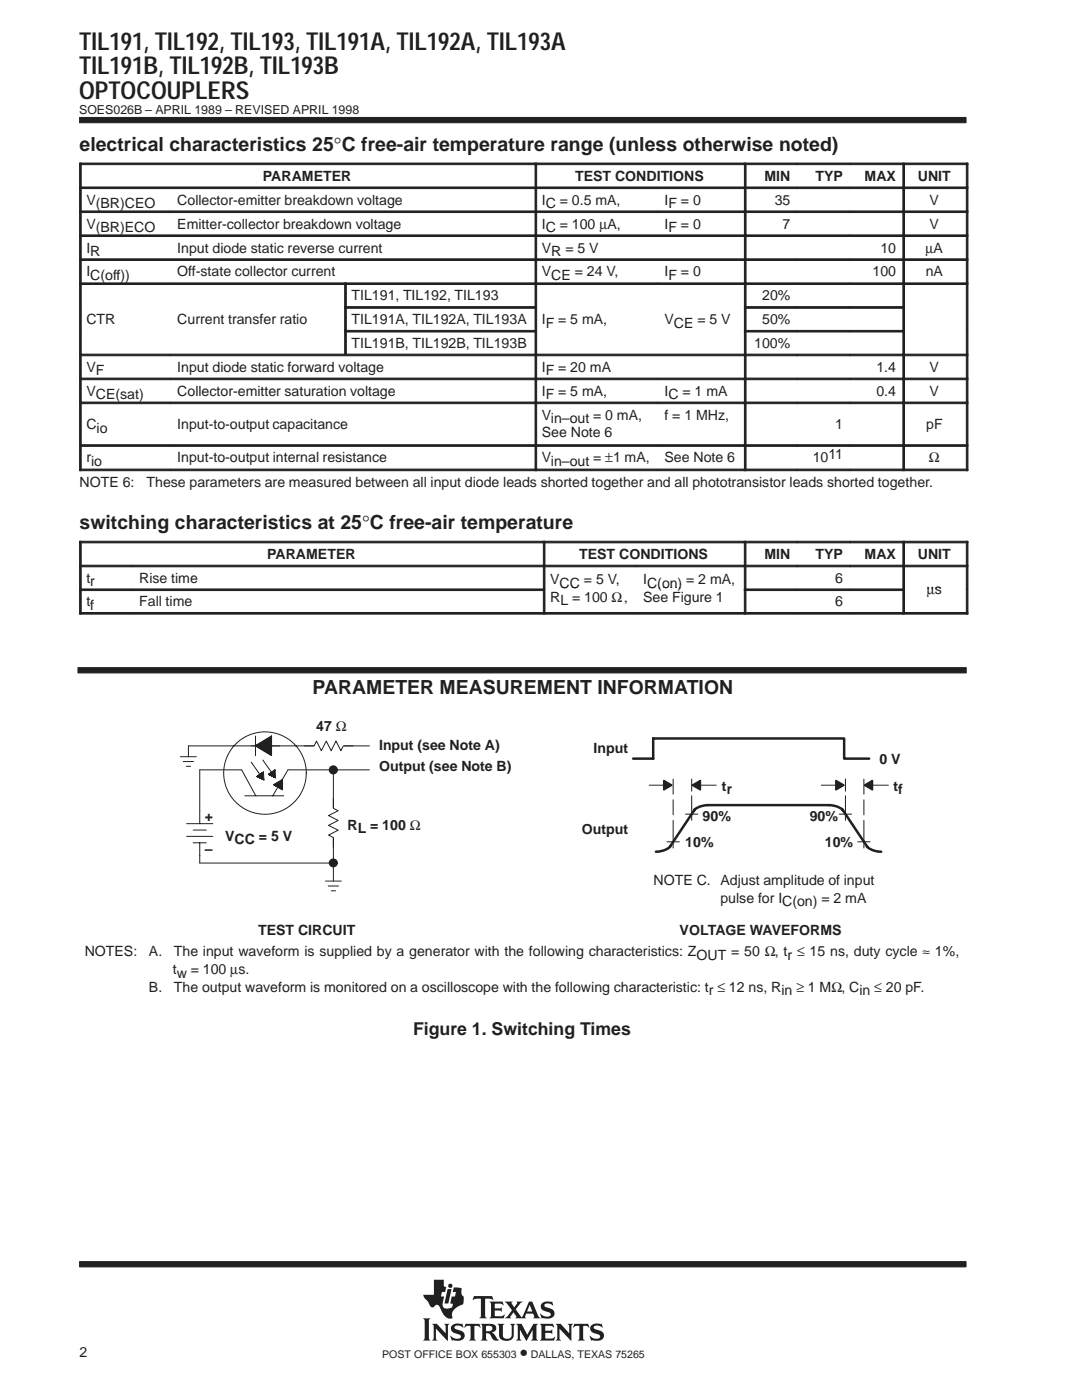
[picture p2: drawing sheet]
<svg xmlns="http://www.w3.org/2000/svg" width="216mm" height="279mm" viewBox="0 0 216 279" stroke-linecap="round" stroke-linejoin="round" font-family="sans-serif">
<g fill="#231f20" stroke="#231f20" stroke-width=".2">
<path d="M15.9 23.4h176.9v1.1h-176.9z" fill-rule="evenodd"/>
<path d="M15.9 251.8h176.9v1h-176.9z" fill-rule="evenodd"/>
</g>
<g fill="#231f20">
<path d="M89.3 257.3h.8l-.6 2.8h-.8z"/>
<path d="M95.9 264.2h2.1a.85 .85 0 0 1 1 .8 .85 .85 0 0 1-.9 .9l.4 .3 .7 1 .4 .2-.2 .1a1.11 1.11 0 0 1-1.4-.9l-.3-.4-.7-.1v1l.3 .4h-1.4l.3-.5v-2.3z" fill-rule="evenodd"/>
<path d="M100.7 259.8h1.6l-.2 .4 .5 .7 .6-.8-.1-.3h1.2l-.5 .3-.9 1.2 1 1.5a.22 .22 0 0 0 .3 0 .22 .22 0 0 0 .1-.2l1.3-2.8h.6l1.2 2.8 .4 .5-1.4-.1a.24 .24 0 0 0 .2-.1 .24 .24 0 0 0 0-.3l-.2-.4h-1.4l-.3 .6 .3 .3h-2.2l.2-.4-.5-.8-.7 .9 .2 .3h-1.3l.5-.4 1-1.2z" fill-rule="evenodd"/>
<path d="M118 264.5a2.12 2.12 0 0 1 1.9-.2l.1-.2 .3 .8-.8-.3h-.7a.35 .35 0 0 0-.3 .2 .35 .35 0 0 0 .2 .4l.5 .2a1.16 1.16 0 0 1 1.2 1.6 1.23 1.23 0 0 1-1.1 .6l-1.1-.1-.2 .1-.4-1 .9 .5 .7 .1a.47 .47 0 0 0 .6-.5 .47 .47 0 0 0-.6-.4 1.29 1.29 0 0 1-1.4-1.5z" fill-rule="evenodd"/>
<path d="M114.6 264.2h2.8l.2 .8-.5-.4h-.6l-.1 .1v2.4l.3 .4h-1.4l.3-.4v-2.4l-.1-.1h-.6l-.6 .4z" fill-rule="evenodd"/>
<path d="M107.7 264.2h2.6l.2 .8-.6-.4-1.1 .1v.9h1l.4-.3v.9l-.3-.2h-1.1v1.1h1.4l.5-.3-.2 .7h-2.8l.3-.5v-2.3z" fill-rule="evenodd"/>
<path d="M110.9 264.2h1l1.7 1.9v-1.5l-.3-.4h1l-.3 .4v3l-2.4-2.4v1.9l.3 .4h-1l.3-.4v-2.5z" fill-rule="evenodd"/>
<path d="M103 264.2h1.1l1.1 2.2 1.2-2.2h.9l-.3 .4v2.5l.4 .4h-1.4l.3-.4v-1.7l-1.3 2.2-1.3-2.3v1.8l.4 .4h-1.1l.3-.5v-2.3z" fill-rule="evenodd"/>
<path d="M90.2 264.5a2.17 2.17 0 0 1 1.9-.2l.1-.2 .3 .8-.8-.3h-.7a.36 .36 0 0 0-.3 .4 .36 .36 0 0 0 .4 .3l.3 .1a1.19 1.19 0 0 1 1.3 1.5l-.1 .1a1.23 1.23 0 0 1-1.1 .6l-1.1-.1-.2 .1-.4-1h.1a1.37 1.37 0 0 0 2.1 .2 .6 .6 0 0 0-.8-.6 1.08 1.08 0 0 1-1-.5 1.08 1.08 0 0 1 0-1.1z" fill-rule="evenodd"/>
<path d="M92.9 264.2h2.8l.2 .8-.5-.4h-.6l-.1 .1v2.4l.3 .4h-1.4l.2-.2 .1-.3v-2.3l-.7-.1-.6 .4z" fill-rule="evenodd"/>
<path d="M99.3 264.2h1.3l-.3 .3 .1 2.2 .2 .4 .8 .1a.73 .73 0 0 0 .7-.8v-1.9l-.3-.3h1l-.3 .3v2a1.56 1.56 0 0 1-1.3 1.1 1.56 1.56 0 0 1-1.5-.6l-.1-2.5z" fill-rule="evenodd"/>
<path d="M86.2 264.2h1l1.7 1.9v-1.5l-.3-.4h1.1l-.3 .3v3.1l-2.4-2.4v1.9l.3 .4h-1.1l.3-.5v-2.3z" fill-rule="evenodd"/>
<path d="M84.4 263.1h1.5l-.3 .3v3.8l.3 .3h-1.5l.3-.5v-3.4z" fill-rule="evenodd"/>
<path d="M94.6 258.7h3.6l.2 .8-.7-.3-.9 .1v3.4l.3 .4h-1.4l.3-.4v-3.4l-1-.1-.7 .2z" fill-rule="evenodd"/>
<path d="M97.7 259.8h2.6l.2 .7-.7-.3h-1.1v.9h1.1l.3-.2v.9l-.3-.2-1.1-.1v1.1l.1 .1h1.3l.5-.4 .1 .1-.2 .7h-2.8l.3-.6v-2.2z" fill-rule="evenodd"/>
<path d="M108.1 260.2l.1-.1a1.87 1.87 0 0 1 1.4-.3l.4 .1 .2-.2 .2 .8-1.1-.4a.44 .44 0 0 0-.7 .4 .44 .44 0 0 0 .6 .4 1.34 1.34 0 0 1 1.4 1.4 1.13 1.13 0 0 1-1.1 .9l-.8-.1a.37 .37 0 0 0-.6 .1l-.3-1 .1-.1 .6 .5 .8 .2a.47 .47 0 0 0 .6-.5 .47 .47 0 0 0-.5-.5h-.2a1.11 1.11 0 0 1-1.2-1.6z" fill-rule="evenodd"/>
<path d="M86.6 255.4h2v1.3l.4 .2-.2 .9h-.6l-.2 .9h.6l-.2 1.1a1.11 1.11 0 0 0 .3 1.3l.6 .1 .9-.3 .2-.7-.5-.1 .2-1.4h.7l.2-.9h-.7l.3-.9 1.5 .2v.9l.1 .5 .3 .2v1a.54 .54 0 0 1-.4 .7l-.4 .2a2.35 2.35 0 0 0-1.5 1.6v.4a.29 .29 0 0 1 .1 .3 .29 .29 0 0 1-.2 .2l-.1 .1a2.21 2.21 0 0 1-2-1.9l-.1-.1a.68 .68 0 0 0-.5-.8 .68 .68 0 0 0-.8 .4 .88 .88 0 0 1-1.1-.8l-.8-1-.2-.6h2.1z" fill-rule="evenodd"/>
<circle cx="89.9" cy="256.6" r=".43"/>
</g>
<g fill="#fff">
<path d="M105.7 260.4l.5 1.3h-1z"/>
<path d="M97 264.7l.6-.1a.56 .56 0 0 1 .7 .5 .56 .56 0 0 1-.7 .6h-.6z" fill-rule="evenodd"/>
</g>
<g fill="#231f20" stroke="#231f20" stroke-width=".2">
<path d="M51 148.8l3.2-1.9v3.9z"/>
<path d="M15.9 32.5h.3v4.8h-.3z" fill-rule="evenodd"/>
<path d="M15.9 32.5h90.8v.4h-90.8z" fill-rule="evenodd"/>
<path d="M106.8 32.5h.3v4.8h-.3z" fill-rule="evenodd"/>
<path d="M106.8 32.5h41.7v.4h-41.7z" fill-rule="evenodd"/>
<path d="M148.5 32.5h.4v4.8h-.4z" fill-rule="evenodd"/>
<path d="M148.5 32.5h10.5v.4h-10.5z" fill-rule="evenodd"/>
<path d="M159.1 32.5h10.5v.4h-10.5z" fill-rule="evenodd"/>
<path d="M169.6 32.5h10.5v.4h-10.5z" fill-rule="evenodd"/>
<path d="M180.2 32.5h.3v4.8h-.3z" fill-rule="evenodd"/>
<path d="M192.8 32.5h.3v4.8h-.3z" fill-rule="evenodd"/>
<path d="M180.2 32.5h12.9v.4h-12.9z" fill-rule="evenodd"/>
<path d="M15.9 37.3h.3v4.8h-.3z" fill-rule="evenodd"/>
<path d="M15.9 37.3h18.1v.3h-18.1z" fill-rule="evenodd"/>
<path d="M34 37.3h72.7v.3h-72.7z" fill-rule="evenodd"/>
<path d="M106.8 37.3h.3v4.8h-.3z" fill-rule="evenodd"/>
<path d="M106.8 37.3h24.4v.3h-24.4z" fill-rule="evenodd"/>
<path d="M131.2 37.3h17.3v.3h-17.3z" fill-rule="evenodd"/>
<path d="M148.5 37.3h.4v4.8h-.4z" fill-rule="evenodd"/>
<path d="M148.5 37.3h10.5v.3h-10.5z" fill-rule="evenodd"/>
<path d="M159.1 37.3h10.5v.3h-10.5z" fill-rule="evenodd"/>
<path d="M169.6 37.3h10.5v.3h-10.5z" fill-rule="evenodd"/>
<path d="M180.2 37.3h.3v4.8h-.3z" fill-rule="evenodd"/>
<path d="M192.8 37.3h.3v4.8h-.3z" fill-rule="evenodd"/>
<path d="M180.2 37.3h12.9v.3h-12.9z" fill-rule="evenodd"/>
<path d="M15.9 42.1h.3v4.8h-.3z" fill-rule="evenodd"/>
<path d="M15.9 42.1h18.1v.3h-18.1z" fill-rule="evenodd"/>
<path d="M34 42.1h72.7v.3h-72.7z" fill-rule="evenodd"/>
<path d="M106.8 42.1h.3v4.8h-.3z" fill-rule="evenodd"/>
<path d="M106.8 42.1h24.4v.3h-24.4z" fill-rule="evenodd"/>
<path d="M131.2 42.1h17.3v.3h-17.3z" fill-rule="evenodd"/>
<path d="M148.5 42.1h.4v4.8h-.4z" fill-rule="evenodd"/>
<path d="M148.5 42.1h10.5v.3h-10.5z" fill-rule="evenodd"/>
<path d="M159.1 42.1h10.5v.3h-10.5z" fill-rule="evenodd"/>
<path d="M169.6 42.1h10.5v.3h-10.5z" fill-rule="evenodd"/>
<path d="M180.2 42.1h.3v4.8h-.3z" fill-rule="evenodd"/>
<path d="M192.8 42.1h.3v4.8h-.3z" fill-rule="evenodd"/>
<path d="M180.2 42.1h12.9v.3h-12.9z" fill-rule="evenodd"/>
<path d="M15.9 46.9h.3v4.7h-.3z" fill-rule="evenodd"/>
<path d="M15.9 46.9h18.1v.3h-18.1z" fill-rule="evenodd"/>
<path d="M34 46.9h72.7v.3h-72.7z" fill-rule="evenodd"/>
<path d="M106.8 46.9h.3v4.7h-.3z" fill-rule="evenodd"/>
<path d="M106.8 46.9h41.7v.3h-41.7z" fill-rule="evenodd"/>
<path d="M148.5 46.9h.4v4.7h-.4z" fill-rule="evenodd"/>
<path d="M148.5 46.9h10.5v.3h-10.5z" fill-rule="evenodd"/>
<path d="M159.1 46.9h10.5v.3h-10.5z" fill-rule="evenodd"/>
<path d="M169.6 46.9h10.5v.3h-10.5z" fill-rule="evenodd"/>
<path d="M180.2 46.9h.3v4.7h-.3z" fill-rule="evenodd"/>
<path d="M192.8 46.9h.3v4.7h-.3z" fill-rule="evenodd"/>
<path d="M180.2 46.9h12.9v.3h-12.9z" fill-rule="evenodd"/>
<path d="M15.9 51.7h.3v4.7h-.3z" fill-rule="evenodd"/>
<path d="M15.9 51.7h18.1v.3h-18.1z" fill-rule="evenodd"/>
<path d="M34 51.7h72.7v.3h-72.7z" fill-rule="evenodd"/>
<path d="M106.8 51.7h.3v4.7h-.3z" fill-rule="evenodd"/>
<path d="M106.8 51.7h24.4v.3h-24.4z" fill-rule="evenodd"/>
<path d="M131.2 51.7h17.3v.3h-17.3z" fill-rule="evenodd"/>
<path d="M148.5 51.7h.4v4.7h-.4z" fill-rule="evenodd"/>
<path d="M148.5 51.7h10.5v.3h-10.5z" fill-rule="evenodd"/>
<path d="M159.1 51.7h10.5v.3h-10.5z" fill-rule="evenodd"/>
<path d="M169.6 51.7h10.5v.3h-10.5z" fill-rule="evenodd"/>
<path d="M180.2 51.7h.3v4.7h-.3z" fill-rule="evenodd"/>
<path d="M192.8 51.7h.3v4.7h-.3z" fill-rule="evenodd"/>
<path d="M180.2 51.7h12.9v.3h-12.9z" fill-rule="evenodd"/>
<path d="M15.9 56.5h.3v4.7h-.3z" fill-rule="evenodd"/>
<path d="M15.9 56.5h18.1v.3h-18.1z" fill-rule="evenodd"/>
<path d="M34 56.5h34.8v.3h-34.8z" fill-rule="evenodd"/>
<path d="M68.8 56.5h.3v4.7h-.3z" fill-rule="evenodd"/>
<path d="M68.8 56.5h37.9v.3h-37.9z" fill-rule="evenodd"/>
<path d="M106.8 56.5h.3v4.7h-.3z" fill-rule="evenodd"/>
<path d="M106.8 56.5h24.4v.3h-24.4z" fill-rule="evenodd"/>
<path d="M131.2 56.5h17.3v.3h-17.3z" fill-rule="evenodd"/>
<path d="M148.5 56.5h.4v4.7h-.4z" fill-rule="evenodd"/>
<path d="M148.5 56.5h10.5v.3h-10.5z" fill-rule="evenodd"/>
<path d="M159.1 56.5h10.5v.3h-10.5z" fill-rule="evenodd"/>
<path d="M169.6 56.5h10.5v.3h-10.5z" fill-rule="evenodd"/>
<path d="M180.2 56.5h.3v4.7h-.3z" fill-rule="evenodd"/>
<path d="M192.8 56.5h.3v4.7h-.3z" fill-rule="evenodd"/>
<path d="M180.2 56.5h12.9v.3h-12.9z" fill-rule="evenodd"/>
<path d="M15.9 61.2h.3v4.7h-.3z" fill-rule="evenodd"/>
<path d="M68.8 61.2h.3v4.7h-.3z" fill-rule="evenodd"/>
<path d="M68.8 61.2h37.9v.3h-37.9z" fill-rule="evenodd"/>
<path d="M106.8 61.2h.3v4.7h-.3z" fill-rule="evenodd"/>
<path d="M148.5 61.2h.4v4.7h-.4z" fill-rule="evenodd"/>
<path d="M148.5 61.2h10.5v.3h-10.5z" fill-rule="evenodd"/>
<path d="M159.1 61.2h10.5v.3h-10.5z" fill-rule="evenodd"/>
<path d="M169.6 61.2h10.5v.3h-10.5z" fill-rule="evenodd"/>
<path d="M180.2 61.2h.3v4.7h-.3z" fill-rule="evenodd"/>
<path d="M192.8 61.2h.3v4.7h-.3z" fill-rule="evenodd"/>
<path d="M15.9 65.9h.3v4.8h-.3z" fill-rule="evenodd"/>
<path d="M68.8 65.9h.3v4.8h-.3z" fill-rule="evenodd"/>
<path d="M68.8 65.9h37.9v.4h-37.9z" fill-rule="evenodd"/>
<path d="M106.8 65.9h.3v4.8h-.3z" fill-rule="evenodd"/>
<path d="M148.5 65.9h.4v4.8h-.4z" fill-rule="evenodd"/>
<path d="M148.5 65.9h10.5v.4h-10.5z" fill-rule="evenodd"/>
<path d="M159.1 65.9h10.5v.4h-10.5z" fill-rule="evenodd"/>
<path d="M169.6 65.9h10.5v.4h-10.5z" fill-rule="evenodd"/>
<path d="M180.2 65.9h.3v4.8h-.3z" fill-rule="evenodd"/>
<path d="M192.8 65.9h.3v4.8h-.3z" fill-rule="evenodd"/>
<path d="M15.9 70.7h.3v4.7h-.3z" fill-rule="evenodd"/>
<path d="M15.9 70.7h18.1v.3h-18.1z" fill-rule="evenodd"/>
<path d="M34 70.7h72.7v.3h-72.7z" fill-rule="evenodd"/>
<path d="M106.8 70.7h.3v4.7h-.3z" fill-rule="evenodd"/>
<path d="M106.8 70.7h41.7v.3h-41.7z" fill-rule="evenodd"/>
<path d="M148.5 70.7h.4v4.7h-.4z" fill-rule="evenodd"/>
<path d="M148.5 70.7h10.5v.3h-10.5z" fill-rule="evenodd"/>
<path d="M159.1 70.7h10.5v.3h-10.5z" fill-rule="evenodd"/>
<path d="M169.6 70.7h10.5v.3h-10.5z" fill-rule="evenodd"/>
<path d="M180.2 70.7h.3v4.7h-.3z" fill-rule="evenodd"/>
<path d="M192.8 70.7h.3v4.7h-.3z" fill-rule="evenodd"/>
<path d="M180.2 70.7h12.9v.3h-12.9z" fill-rule="evenodd"/>
<path d="M15.9 75.5h.3v4.7h-.3z" fill-rule="evenodd"/>
<path d="M15.9 75.5h18.1v.3h-18.1z" fill-rule="evenodd"/>
<path d="M34 75.5h72.7v.3h-72.7z" fill-rule="evenodd"/>
<path d="M106.8 75.5h.3v4.7h-.3z" fill-rule="evenodd"/>
<path d="M106.8 75.5h24.4v.3h-24.4z" fill-rule="evenodd"/>
<path d="M131.2 75.5h17.3v.3h-17.3z" fill-rule="evenodd"/>
<path d="M148.5 75.5h.4v4.7h-.4z" fill-rule="evenodd"/>
<path d="M148.5 75.5h10.5v.3h-10.5z" fill-rule="evenodd"/>
<path d="M159.1 75.5h10.5v.3h-10.5z" fill-rule="evenodd"/>
<path d="M169.6 75.5h10.5v.3h-10.5z" fill-rule="evenodd"/>
<path d="M180.2 75.5h.3v4.7h-.3z" fill-rule="evenodd"/>
<path d="M192.8 75.5h.3v4.7h-.3z" fill-rule="evenodd"/>
<path d="M180.2 75.5h12.9v.3h-12.9z" fill-rule="evenodd"/>
<path d="M15.9 80.2h.3v8.5h-.3z" fill-rule="evenodd"/>
<path d="M15.9 80.2h18.1v.4h-18.1z" fill-rule="evenodd"/>
<path d="M34 80.2h72.7v.4h-72.7z" fill-rule="evenodd"/>
<path d="M106.8 80.2h.3v8.5h-.3z" fill-rule="evenodd"/>
<path d="M106.8 80.2h24.4v.4h-24.4z" fill-rule="evenodd"/>
<path d="M131.2 80.2h17.3v.4h-17.3z" fill-rule="evenodd"/>
<path d="M148.5 80.2h.4v8.5h-.4z" fill-rule="evenodd"/>
<path d="M148.5 80.2h10.5v.4h-10.5z" fill-rule="evenodd"/>
<path d="M159.1 80.2h10.5v.4h-10.5z" fill-rule="evenodd"/>
<path d="M169.6 80.2h10.5v.4h-10.5z" fill-rule="evenodd"/>
<path d="M180.2 80.2h.3v8.5h-.3z" fill-rule="evenodd"/>
<path d="M192.8 80.2h.3v8.5h-.3z" fill-rule="evenodd"/>
<path d="M180.2 80.2h12.9v.4h-12.9z" fill-rule="evenodd"/>
<path d="M15.9 88.8h.3v5.1h-.3z" fill-rule="evenodd"/>
<path d="M15.9 88.8h18.1v.3h-18.1z" fill-rule="evenodd"/>
<path d="M15.9 93.6h18.1v.3h-18.1z" fill-rule="evenodd"/>
<path d="M34 88.8h72.7v.3h-72.7z" fill-rule="evenodd"/>
<path d="M34 93.6h72.7v.3h-72.7z" fill-rule="evenodd"/>
<path d="M106.8 88.8h.3v5.1h-.3z" fill-rule="evenodd"/>
<path d="M106.8 88.8h24.4v.3h-24.4z" fill-rule="evenodd"/>
<path d="M106.8 93.6h24.4v.3h-24.4z" fill-rule="evenodd"/>
<path d="M131.2 88.8h17.3v.3h-17.3z" fill-rule="evenodd"/>
<path d="M131.2 93.6h17.3v.3h-17.3z" fill-rule="evenodd"/>
<path d="M148.5 88.8h.4v5.1h-.4z" fill-rule="evenodd"/>
<path d="M148.5 88.8h10.5v.3h-10.5z" fill-rule="evenodd"/>
<path d="M148.5 93.6h10.5v.3h-10.5z" fill-rule="evenodd"/>
<path d="M159.1 88.8h10.5v.3h-10.5z" fill-rule="evenodd"/>
<path d="M159.1 93.6h10.5v.3h-10.5z" fill-rule="evenodd"/>
<path d="M169.6 88.8h10.5v.3h-10.5z" fill-rule="evenodd"/>
<path d="M169.6 93.6h10.5v.3h-10.5z" fill-rule="evenodd"/>
<path d="M180.2 88.8h.3v5.1h-.3z" fill-rule="evenodd"/>
<path d="M192.8 88.8h.3v5.1h-.3z" fill-rule="evenodd"/>
<path d="M180.2 88.8h12.9v.3h-12.9z" fill-rule="evenodd"/>
<path d="M180.2 93.6h12.9v.3h-12.9z" fill-rule="evenodd"/>
<path d="M15.9 108h.3v4.8h-.3z" fill-rule="evenodd"/>
<path d="M15.9 108h92.5v.3h-92.5z" fill-rule="evenodd"/>
<path d="M108.4 108h.3v4.8h-.3z" fill-rule="evenodd"/>
<path d="M108.4 108h40.1v.3h-40.1z" fill-rule="evenodd"/>
<path d="M148.5 108h.3v4.8h-.3z" fill-rule="evenodd"/>
<path d="M148.5 108h10.5v.3h-10.5z" fill-rule="evenodd"/>
<path d="M159.1 108h10.5v.3h-10.5z" fill-rule="evenodd"/>
<path d="M169.6 108h10.5v.3h-10.5z" fill-rule="evenodd"/>
<path d="M180.2 108h.3v4.8h-.3z" fill-rule="evenodd"/>
<path d="M192.8 108h.3v4.8h-.3z" fill-rule="evenodd"/>
<path d="M180.2 108h12.9v.3h-12.9z" fill-rule="evenodd"/>
<path d="M15.9 112.8h.3v4.7h-.3z" fill-rule="evenodd"/>
<path d="M15.9 112.8h10.5v.3h-10.5z" fill-rule="evenodd"/>
<path d="M26.4 112.8h82v.3h-82z" fill-rule="evenodd"/>
<path d="M108.4 112.8h.3v4.7h-.3z" fill-rule="evenodd"/>
<path d="M108.4 112.8h18.6v.3h-18.6z" fill-rule="evenodd"/>
<path d="M127 112.8h21.5v.3h-21.5z" fill-rule="evenodd"/>
<path d="M148.5 112.8h.3v4.7h-.3z" fill-rule="evenodd"/>
<path d="M148.5 112.8h10.5v.3h-10.5z" fill-rule="evenodd"/>
<path d="M159.1 112.8h10.5v.3h-10.5z" fill-rule="evenodd"/>
<path d="M169.6 112.8h10.5v.3h-10.5z" fill-rule="evenodd"/>
<path d="M180.2 112.8h.3v4.7h-.3z" fill-rule="evenodd"/>
<path d="M192.8 112.8h.3v4.7h-.3z" fill-rule="evenodd"/>
<path d="M180.2 112.8h12.9v.3h-12.9z" fill-rule="evenodd"/>
<path d="M15.9 117.5h.3v5.1h-.3z" fill-rule="evenodd"/>
<path d="M15.9 117.5h10.5v.4h-10.5z" fill-rule="evenodd"/>
<path d="M15.9 122.2h10.5v.4h-10.5z" fill-rule="evenodd"/>
<path d="M26.4 117.5h82v.4h-82z" fill-rule="evenodd"/>
<path d="M26.4 122.2h82v.4h-82z" fill-rule="evenodd"/>
<path d="M108.4 117.5h.3v5.1h-.3z" fill-rule="evenodd"/>
<path d="M108.4 122.2h18.6v.4h-18.6z" fill-rule="evenodd"/>
<path d="M127 122.2h21.5v.4h-21.5z" fill-rule="evenodd"/>
<path d="M148.5 117.5h.3v5.1h-.3z" fill-rule="evenodd"/>
<path d="M148.5 117.5h10.5v.4h-10.5z" fill-rule="evenodd"/>
<path d="M148.5 122.2h10.5v.4h-10.5z" fill-rule="evenodd"/>
<path d="M159.1 117.5h10.5v.4h-10.5z" fill-rule="evenodd"/>
<path d="M159.1 122.2h10.5v.4h-10.5z" fill-rule="evenodd"/>
<path d="M169.6 117.5h10.5v.4h-10.5z" fill-rule="evenodd"/>
<path d="M169.6 122.2h10.5v.4h-10.5z" fill-rule="evenodd"/>
<path d="M180.2 117.5h.3v5.1h-.3z" fill-rule="evenodd"/>
<path d="M192.8 117.5h.3v5.1h-.3z" fill-rule="evenodd"/>
<path d="M180.2 122.2h12.9v.4h-12.9z" fill-rule="evenodd"/>
<path d="M15.6 133.2h177.2v1.1h-177.2z" fill-rule="evenodd"/>
<path d="M54.6 156.6l1.8 1v-2v2l-1.8-1 1.8-1v2z" fill-rule="evenodd"/>
<path d="M53.6 154.5l1.3-.8-1.3 .8 1.4 .7-1.4-.7 1.3-.8 .1 1.5z" fill-rule="evenodd"/>
<path d="M51.3 155l1.3-.9-1.3 .9 1.4 .6-1.4-.6 1.3-.9 .1 1.5z" fill-rule="evenodd"/>
</g>
<g fill="none" stroke="#231f20" stroke-width=".2">
<path d="M36 151h3.2M36.6 152h2M37.2 152.9h.8M39.9 153.6h8.3l2.8 5.2M48.8 158.8h7.8M50.1 152.1l2.1 2.9M51 146.9v3.9M51.5 148.6l-.3 .1v.3M52.4 151.7l2.1 2.9M54.2 146.9l-3.2 1.9 3.2 2v-3.9v3.9M73.7 148.9h-36.1v2.1M73.7 153.6h-16.2l-3.1 5.2"/>
<circle cx="52.9" cy="154.3" r="8.2"/>
</g>
<path d="M62.7 147.9h5.8v2h-5.8z" fill-rule="evenodd" fill="#fff"/>
<path d="M60.7 148.9h2l.5-1 .9 1.9 1-1.9 1 1.9 .9-1.9 1 1.9 .5-.9h1.9M66.5 153.6v22.2" fill="none" stroke="#231f20" stroke-width=".2"/>
<circle cx="66.5" cy="153.6" r=".74" fill="#231f20" stroke="#231f20" stroke-width=".34"/>
<circle cx="66.5" cy="153.6" r=".17" fill="#231f20"/>
<path d="M65.6 161.3h1.9v5.8h-1.9z" fill-rule="evenodd" fill="#fff"/>
<path d="M39.9 153.6v18.6M66.5 159.4v1.9l1 .5-1.9 1 1.9 .9-1.9 1 1.9 1-1.9 1 .9 .4v2" fill="none" stroke="#231f20" stroke-width=".2"/>
<path d="M37.4 161.9h5.1v8.7h-5.1z" fill-rule="evenodd" fill="#fff"/>
<path d="M37.2 164.4h5.3M37.2 166.9h5.3M38.5 168.2h2.7M38.5 165.7h2.7M39.9 161.8v2.6M39.9 168.2v2.5M39.9 172.2h26.6" fill="none" stroke="#231f20" stroke-width=".2"/>
<circle cx="66.5" cy="172.2" r=".73" fill="#231f20" stroke="#231f20" stroke-width=".34"/>
<circle cx="66.5" cy="172.2" r=".17" fill="#231f20"/>
<g fill="none" stroke="#231f20" stroke-width=".2">
<path d="M129.5 156.7h4.5M138.4 156.7h4.5M163.9 156.7h4.5M172.8 156.7h4.5M64.9 175.8h3.2M65.5 176.8h2M66.1 177.8h.9M133.1 168h2.5M134.3 166.8v2.4M136.8 162.5h2.4M138 161.3v2.4M167.5 162.5h2.4"/>
<path d="M168.7 161.3v2.4M171.2 168h2.4M172.4 166.8v2.4"/>
</g>
<path d="M126.3 151.4h4v-4h38.1v4h5M133.7 168.9a4.1 4.1 0 0 1-2.8 1.1M138.6 161.5l-4.9 7.4M168.1 161.5l4.9 7.4a4.1 4.1 0 0 0 2.8 1.1M168.2 161.7a4.1 4.1 0 0 0-2.8-1h-24.1a4.3 4.3 0 0 0-2.8 1" fill="none" stroke="#231f20" stroke-width=".5"/>
<g fill="#231f20" stroke="#231f20" stroke-width=".34">
<path d="M138.2 156.7l1.5-.9v1.8z"/>
<path d="M132.5 155.8l1.5 .9-1.5 .9z"/>
<path d="M172.5 156.7l1.6-.9v1.8z"/>
<path d="M166.8 155.8l1.6 .9-1.6 .9z"/>
</g>
<path d="M138 161.3v-5.9M168.7 161.3v-5.9" fill="none" stroke="#231f20" stroke-width=".2" stroke-dasharray="2.4 .9"/>
<path d="M134.3 166.7v-11.3M172.4 166.7v-11.3" fill="none" stroke="#231f20" stroke-width=".2" stroke-dasharray="3 1.1"/>
<g font-size="4.9" fill="#231f20">
<text x="15.8" y="9.9">TIL191, TIL192, TIL193, TIL191A, TIL192A, TIL193A</text>
<text x="15.8" y="14.8">TIL191B, TIL192B, TIL193B</text>
<text x="15.8" y="19.7">OPTOCOUPLERS</text>
</g>
<g font-size="3.9" fill="#231f20">
<text x="15.9" y="30.2">electrical characteristics 25°C free-air temperature range (unless otherwise noted)</text>
<text x="15.9" y="105.6">switching characteristics at 25°C free-air temperature</text>
<text x="62.4" y="138.5">PARAMETER MEASUREMENT INFORMATION</text>
</g>
<g font-size="3.5" fill="#231f20">
<text x="82.4" y="206.6">Figure 1. Switching Times</text>
<text x="103.7" y="271">•</text>
</g>
<g font-size="2.8" fill="#231f20">
<text x="17.2" y="40.8">V(BR)CEO</text>
<text x="35.4" y="40.8">Collector-emitter breakdown voltage</text>
<text x="52.5" y="36.1">PARAMETER</text>
<text x="108.1" y="40.8">IC = 0.5 mA,</text>
<text x="114.7" y="36.1">TEST CONDITIONS</text>
<text x="132.6" y="40.8">IF = 0</text>
<text x="152.5" y="36.1">MIN</text>
<text x="154.6" y="40.8">35</text>
<text x="162.7" y="36.1">TYP</text>
<text x="172.5" y="36.1">MAX</text>
<text x="183.1" y="36.1">UNIT</text>
<text x="185.5" y="40.8">V</text>
<text x="17.2" y="45.6">V(BR)ECO</text>
<text x="35.4" y="45.6">Emitter-collector breakdown voltage</text>
<text x="108.1" y="45.6">IC = 100 µA,</text>
<text x="132.6" y="45.6">IF = 0</text>
<text x="156.1" y="45.6">7</text>
<text x="185.5" y="45.6">V</text>
<text x="17.2" y="50.4">IR</text>
<text x="35.4" y="50.4">Input diode static reverse current</text>
<text x="108.1" y="50.4">VR = 5 V</text>
<text x="175.7" y="50.4">10</text>
<text x="184.7" y="50.4">µA</text>
<text x="17.2" y="55.2">IC(off))</text>
<text x="35.4" y="55.2">Off-state collector current</text>
<text x="70.1" y="59.9">TIL191, TIL192, TIL193</text>
<text x="108.1" y="55.2">VCE = 24 V,</text>
<text x="132.6" y="55.2">IF = 0</text>
<text x="152.1" y="59.9">20%</text>
<text x="174.1" y="55.2">100</text>
<text x="184.7" y="55.2">nA</text>
<text x="17.2" y="64.7">CTR</text>
<text x="35.4" y="64.7">Current transfer ratio</text>
<text x="70.1" y="64.7">TIL191A, TIL192A, TIL193A</text>
<text x="108.1" y="64.7">IF = 5 mA,</text>
<text x="132.6" y="64.7">VCE = 5 V</text>
<text x="152.1" y="64.7">50%</text>
<text x="70.1" y="69.4">TIL191B, TIL192B, TIL193B</text>
<text x="150.5" y="69.4">100%</text>
<text x="17.2" y="74.2">VF</text>
<text x="35.4" y="74.2">Input diode static forward voltage</text>
<text x="108.1" y="74.2">IF = 20 mA</text>
<text x="174.9" y="74.2">1.4</text>
<text x="185.5" y="74.2">V</text>
<text x="17.2" y="79">VCE(sat)</text>
<text x="35.4" y="79">Collector-emitter saturation voltage</text>
<text x="108.1" y="79">IF = 5 mA,</text>
<text x="108.1" y="83.8">Vin–out = 0 mA,</text>
<text x="132.6" y="79">IC = 1 mA</text>
<text x="132.6" y="83.8">f = 1 MHz,</text>
<text x="174.9" y="79">0.4</text>
<text x="185.5" y="79">V</text>
<text x="17.2" y="85.6">Cio</text>
<text x="35.4" y="85.6">Input-to-output capacitance</text>
<text x="108.1" y="87.3">See Note 6</text>
<text x="166.7" y="85.6">1</text>
<text x="184.8" y="85.6">pF</text>
<text x="17.2" y="92.3">rio</text>
<text x="35.4" y="92.3">Input-to-output internal resistance</text>
<text x="108.1" y="92.3">Vin–out = ±1 mA,</text>
<text x="132.6" y="92.3">See Note 6</text>
<text x="162.2" y="92.3">1011</text>
<text x="185.4" y="92.3">Ω</text>
<text x="15.9" y="97.1">NOTE 6:</text>
<text x="29.2" y="97.1">These parameters are measured between all input diode leads shorted together and all phototransistor leads shorted together.</text>
<text x="53.3" y="111.5">PARAMETER</text>
<text x="115.6" y="111.5">TEST CONDITIONS</text>
<text x="152.5" y="111.5">MIN</text>
<text x="162.7" y="111.5">TYP</text>
<text x="172.5" y="111.5">MAX</text>
<text x="183.1" y="111.5">UNIT</text>
<text x="17.2" y="116.3">tr</text>
<text x="27.8" y="116.3">Rise time</text>
<text x="109.8" y="116.6">VCC</text>
<text x="111.7" y="117.3">CC = 5 V,</text>
<text x="128.3" y="116.6">IC(on) = 2 mA,</text>
<text x="129.1" y="117.3">C(on)</text>
<text x="166.7" y="116.3">6</text>
<text x="184.9" y="118.6">µs</text>
<text x="17.2" y="121">tf</text>
<text x="27.8" y="121">Fall time</text>
<text x="109.8" y="120.1">RL = 100 Ω,</text>
<text x="128.3" y="120.1">See Figure 1</text>
<text x="166.7" y="121">6</text>
<text x="63.1" y="145.9">47 Ω</text>
<text x="75.6" y="149.7">Input (see Note A)</text>
<text x="75.6" y="153.8">Output (see Note B)</text>
<text x="118.4" y="150.2">Input</text>
<text x="175.5" y="152.4">0 V</text>
<text x="144.1" y="157.8">tr</text>
<text x="178.3" y="157.8">tf</text>
<text x="40.9" y="163.8">+</text>
<text x="44.9" y="167.8">VCC = 5 V</text>
<text x="69.3" y="165.6">RL = 100 Ω</text>
<text x="116.1" y="166.4">Output</text>
<text x="140.2" y="163.8">90%</text>
<text x="161.6" y="163.8">90%</text>
<text x="40.9" y="170.5">–</text>
<text x="136.7" y="169.1">10%</text>
<text x="164.6" y="169.1">10%</text>
<text x="130.4" y="176.7">NOTE C. Adjust amplitude of input</text>
<text x="143.8" y="180.2">pulse for IC(on) = 2 mA</text>
<text x="16.9" y="190.9">NOTES:</text>
<text x="29.7" y="190.9">A.</text>
<text x="34.7" y="190.9">The input waveform is supplied by a generator with the following characteristics: ZOUT = 50 Ω, tr ≤ 15 ns, duty cycle ≈ 1%,</text>
<text x="51.5" y="186.5">TEST CIRCUIT</text>
<text x="135.6" y="186.5">VOLTAGE WAVEFORMS</text>
<text x="29.7" y="197.9">B.</text>
<text x="34.5" y="194.4">tw = 100 µs.</text>
<text x="34.7" y="197.9">The output waveform is monitored on a oscilloscope with the following characteristic: tr ≤ 12 ns, Rin ≥ 1 MΩ, Cin ≤ 20 pF.</text>
<text x="15.9" y="270.7">2</text>
</g>
<text font-size="2.5" fill="#231f20" x="15.8" y="22.7">SOES026B – APRIL 1989 – REVISED APRIL 1998</text>
<g font-size="2.1" fill="#231f20">
<text x="76.3" y="271">POST OFFICE BOX 655303</text>
<text x="105.9" y="271">DALLAS, TEXAS 75265</text>
</g>
</svg>
